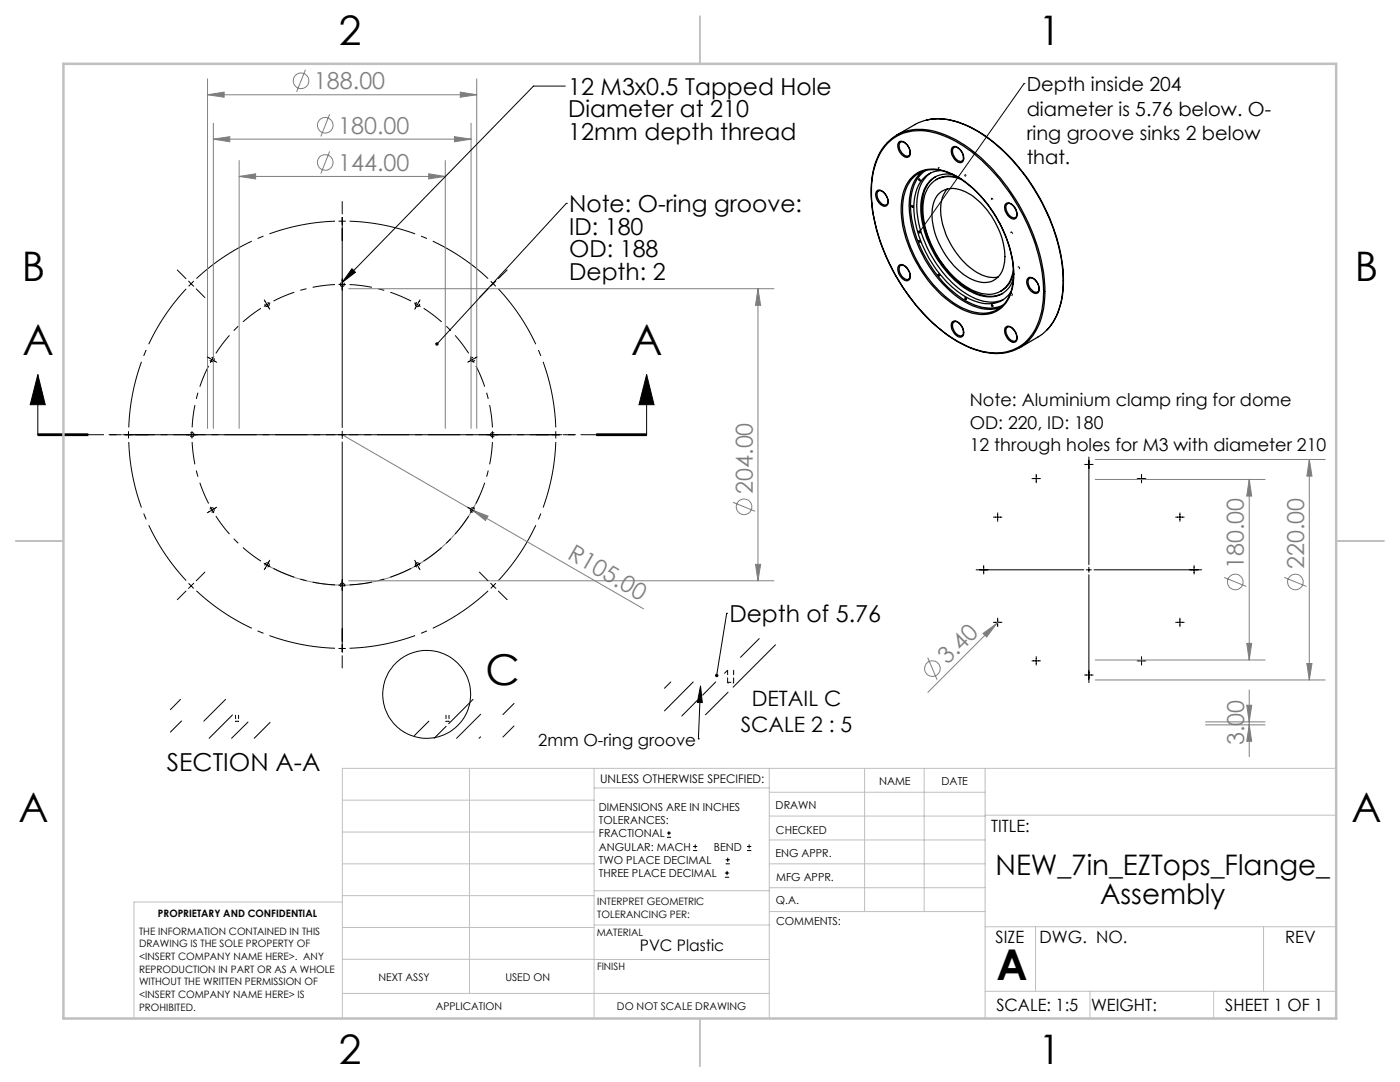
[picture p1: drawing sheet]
<svg xmlns="http://www.w3.org/2000/svg" width="279mm" height="216mm" viewBox="0 0 279 216" stroke-linecap="round" stroke-linejoin="round" font-family="sans-serif">
<g fill="none" stroke="#808080" stroke-width=".2">
<path d="M41.4 18.9l3.3-.5v1zM41.4 15.7v69.8M41.4 18.9h53.7M61 13.9l-1.8 4.4M91.9 18.4l3.2 .5-3.2 .5zM95.1 15.7v69.8M42.6 27.8l3.3-.5v1zM42.6 24.6v60.9M42.6 27.8h51.4M47.7 35.2l3.3-.5v1zM47.7 32v53.5M47.7 35.2h41.2"/>
<path d="M65.8 30.2l-1.8 4.4M65.8 22.8l-1.8 4.4M85.5 34.7l3.4 .5-3.4 .5zM88.9 32v53.5M90.7 27.3l3.3 .5-3.3 .5zM94 24.6v60.9M69.6 57.6h84.8M151.3 57.6l.5 3.3h-1zM151.3 57.6v58.3M68.3 86.7l60.1 34.8M95.7 99a30 30 0 0 1-42.3 13.8M218.6 95.7h33.9"/>
<path d="M218.6 91.7h45.9M249.3 95.7l.5 3.3h-1zM249.3 95.7v36M261.3 91.7l.5 3.3h-1zM261.3 91.7v44M69.6 115.9h84.8M94.3 101.8l3.1 1.2-.5 .9zM146.3 100.2l4.4 1.8M150.8 112.6h1l-.5 3.3zM244.3 115.2l4.4 1.8M256.3 115.2l4.4 1.8M185.1 131.2l1.9 4.4"/>
<path d="M196.2 126.4l2.7-2-2 2.7zM198.9 124.4l-13.7 13.7M199.4 123.9l-.5 .5M218.6 131.7h33.9M218.6 135.7h45.9M248.8 128.4h1l-.5 3.3zM249.3 137.7v13.3M260.8 132.4h1l-.5 3.3zM240.6 144.6h11.9M240.6 144h11.9M248.8 140.7h1l-.5 3.3zM249.3 144.6l.5 3.3h-1z"/>
<circle cx="60.1" cy="16.1" r="1.56"/>
<circle cx="64.9" cy="25" r="1.55"/>
<circle cx="64.9" cy="32.4" r="1.55"/>
<circle cx="148.5" cy="101.1" r="1.56"/>
<circle cx="246.5" cy="116.1" r="1.56"/>
<circle cx="258.5" cy="116.1" r="1.56"/>
<circle cx="186.1" cy="133.4" r="1.55"/>
</g>
<g fill="none" stroke="#000" stroke-width=".2">
<path d="M112.8 17.2h-6.3l-38.2 39.1M204.4 16.7h.1M204.4 16.7l-20.9 29.6M35.4 53.9l1.7 1.7M37.6 56.1l.5 .5M38.1 56.6l-.5 .5M38.1 56.6l.6 .5M38.7 56.1l-.6 .5M39.2 57.6l1.7 1.8M52.7 59.8l.6 1M67.6 44.1h1.4M67.6 56.8h1.4"/>
<path d="M68.3 40.2v2.5M68.3 43.4v41.9M70.2 53.6l.7 .7-2.6 2zM83.8 59.8l-1 1.9M97.4 57.6l-1.7 1.8M97.9 56.1l1.1 1M99 56.1l-1.1 1M101.2 53.9l-1.8 1.7M113 40.6l-25.8 28.1M113 40.6h.1M7.5 74.8l1.5 6h-3zM7.5 74.8v11.9"/>
<path d="M41.4 71.2l.9 .6M42.3 71.8l-.4 .6M42.3 71.8l1 .5M42.7 71.1l-.4 .7M53.3 60.8l-.6 .3M53.3 60.8l.5 .9M53.9 60.4l-.6 .4M82.7 60.4l1.2 .7M93.9 71.1l.7 1.3M95.2 71.2l-1.9 1.1M129 74.8l1.5 6h-3zM129 74.8v11.9"/>
<path d="M7.6 86.9h10zM7.6 86.7h10M7.6 86.6h10M21.8 86.7h2.4M24.9 86.7h42M25.6 86v1.5M38.3 86v1.5M67.6 86.7h1.4M68.3 86v1.5M68.3 88.2v41.9M69.7 86.7h42M98.3 86v1.5"/>
<path d="M110.9 86v1.5M112.4 86.7h2.4M119.1 86.7h10M119.1 86.6h10M119.1 86.9h10M206 95.5h1.6M206.8 94.7v1.6M216.5 92.7h1.7M217.3 91.2v21.5M226.9 95.5h1.8M227.8 94.7v1.6M37.1 117.9l-1.7 1.8"/>
<path d="M37.6 116.4l1.1 1M38.7 116.4l-1.1 1M40.9 114.2l-1.7 1.7M41.9 101.1l.4 .7M42.3 101.8l.4 .6M42.3 101.8l-.9 .5M43.3 101.2l-1 .6M52.7 112.4l.6 .3M53.3 112.7l.6 .4M53.3 112.7l-.6 1M53.8 111.8l-.5 .9M67.6 116.7h1.4"/>
<path d="M82.8 111.8l1 1.9M83.9 112.4l-1.2 .7M93.3 101.2l1 .6M94.3 101.8l-.4 .6M94.3 101.8l.9 .5M94.6 101.1l-.3 .7M95.7 114.2l1.7 1.7M97.9 116.4l.5 .5M98.4 116.9l-.5 .5M98.4 116.9l.6 .5M99 116.4l-.6 .5M99.4 117.9l1.8 1.8"/>
<path d="M194.8 113.7h21.5M196.3 112.9v1.6M198.3 103.2h1.7M199.1 102.3v1.7M216.8 113.7h1M217.3 113.2v1M217.3 114.7v21.5M218.3 113.7h21.5M234.6 103.2h1.7M235.5 102.3v1.7M238.3 112.9v1.6M67.6 129.4h1.4"/>
<path d="M68.3 130.8v2.5M139.8 136.9l.4 3.3h-1zM139.8 136.9l-.4 10.5M145 122.4h.1M145 122.4l-2 12.4M198.3 124.2h1.7M199.1 123.3v1.7M206 131.9h1.6M206.8 131v1.7M216.5 134.7h1.7M226.9 131.9h1.8M227.8 131v1.7"/>
<path d="M234.6 124.2h1.7M235.5 123.3v1.7M139.4 147.4h.1M133.1 167.1h.8M133.1 166.2h.8M133.5 165.8v.9M138.3 169.7h.8M138.3 168.9h.8M138.7 168.5v.8M144.7 175h.8M144.7 174.2h.8M144.8 172.4h.9"/>
<path d="M144.8 171.6h.9M145.1 173.8v.8M145.2 171.1v.9M149.1 169.7h.8M149.1 168.9h.8M149.5 168.5v.8"/>
<circle cx="85.2" cy="138.6" r="8.8"/>
</g>
<path d="M183.7 36l-.2 .1a.2 .2 0 0 1-.2-.3 .2 .2 0 0 1 .3-.1 .2 .2 0 0 1 .1 .3M187.5 33.8h-.1a.2 .2 0 0 1-.2-.2 .2 .2 0 0 1 .2-.2 .2 .2 0 0 1 .2 .3l-.1 .1M192.7 35.2l-.1-.3 .2 .2-.1 .1M197.9 39.9v-.2a.15 .15 0 0 1 .1-.1 .15 .15 0 0 1 .2 .2 .15 .15 0 0 1-.2 .1h-.1M182.2 41.3h-.1l-.1-.3 .2 .3M183.7 48.1a.15 .15 0 0 1-.2 .2 .15 .15 0 0 1-.1-.2 .15 .15 0 0 1 .1-.1l.2 .1M187.5 54.7v.2a.15 .15 0 0 1-.1 .1 .15 .15 0 0 1-.2-.2 .15 .15 0 0 1 .2-.1h.1M192.7 59.4l.1 .3-.2-.2 .1-.1M201.8 58.6l.1-.1a.2 .2 0 0 1 .2 .3 .2 .2 0 0 1-.3 .1 .2 .2 0 0 1-.1-.3h.1M201.8 46.5a.16 .16 0 0 1 .1-.1 .16 .16 0 0 1 .2 .1 .16 .16 0 0 1-.2 .2l-.1-.2M203.2 53.3h.2v.3l-.2-.3M197.9 60.8h.1a.2 .2 0 0 1 .2 .2 .2 .2 0 0 1-.2 .2 .2 .2 0 0 1-.1-.3v-.1" fill="none" stroke="#000" stroke-width=".2" stroke-dasharray="1.3 .6" stroke-dashoffset=".5" stroke-linecap="butt"/>
<path d="M68.3 57.2a.43 .43 0 0 1-.4-.6 .43 .43 0 0 1 .7-.1 .43 .43 0 0 1-.2 .7h-.1M42.7 72a.43 .43 0 0 1-.7 0 .43 .43 0 0 1 .3-.7 .43 .43 0 0 1 .4 .6v.1M53.5 61.1a.43 .43 0 0 1-.6-.3 .43 .43 0 0 1 .6-.4 .43 .43 0 0 1 .1 .7h-.1M83.1 61.1a.43 .43 0 0 1 0-.7 .43 .43 0 0 1 .6 .3 .43 .43 0 0 1-.5 .5l-.1-.1M93.9 72a.43 .43 0 0 1 .4-.7 .43 .43 0 0 1 .4 .6 .43 .43 0 0 1-.7 .1h-.1M38.7 86.7a.43 .43 0 0 1-.6 .4 .43 .43 0 0 1-.1-.7 .43 .43 0 0 1 .7 .3M97.9 86.7a.43 .43 0 0 1 .6-.3 .43 .43 0 0 1 .1 .7 .43 .43 0 0 1-.7-.3v-.1M42.7 101.5a.43 .43 0 0 1-.3 .7 .43 .43 0 0 1-.5-.6 .43 .43 0 0 1 .7-.1h.1M53.5 112.4a.43 .43 0 0 1 0 .7 .43 .43 0 0 1-.6-.3 .43 .43 0 0 1 .5-.5l.1 .1M68.3 116.3a.43 .43 0 0 1 .4 .6 .43 .43 0 0 1-.7 .1 .43 .43 0 0 1 .2-.7h.1M83.1 112.4a.43 .43 0 0 1 .6 .3 .43 .43 0 0 1-.6 .4 .43 .43 0 0 1-.1-.7h.1M93.9 101.5a.43 .43 0 0 1 .7 0 .43 .43 0 0 1-.2 .7 .43 .43 0 0 1-.5-.6v-.1" fill="none" stroke="#000" stroke-width=".2" stroke-dasharray="1.3 .6" stroke-dashoffset=".2" stroke-linecap="butt"/>
<path d="M37.2 57.6a42.6 42.6 0 0 0-11.5 27.7M66.9 44.1a42.6 42.6 0 0 0-27.7 11.5M97.4 55.6a42.6 42.6 0 0 0-27.6-11.5M25.7 88.2a42.6 42.6 0 0 0 11.5 27.6M110.9 85.3a42.6 42.6 0 0 0-11.4-27.7M39.2 117.9a42.6 42.6 0 0 0 27.7 11.5M99.5 115.8a42.6 42.6 0 0 0 11.4-27.6M69.8 129.4a42.6 42.6 0 0 0 27.6-11.5" fill="none" stroke="#000" stroke-width=".2" stroke-dasharray="15.2 1.3 1.3 1.3" stroke-dashoffset="1.9" stroke-linecap="butt"/>
<path d="M66.9 56.8a30 30 0 0 0-12.3 3.3M41.6 73a30 30 0 0 0-3.3 12.3M52.1 61.5a30 30 0 0 0-9 9M82 60.1a30 30 0 0 0-12.2-3.3M93.5 70.5a30 30 0 0 0-9-9M38.3 88.2a30 30 0 0 0 3.3 12.3M98.3 85.3a30 30 0 0 0-3.3-12.3M43.1 103a30 30 0 0 0 9 9M54.6 113.4a30 30 0 0 0 12.3 3.3M69.8 116.7a30 30 0 0 0 12.2-3.3M84.5 112a30 30 0 0 0 9-9M95 100.5a30 30 0 0 0 3.3-12.3" fill="none" stroke="#000" stroke-width=".2" stroke-dasharray="15.2 1.3 1.3 1.3" stroke-dashoffset="10.7" stroke-linecap="butt"/>
<path d="M129.1 86.7h-121.5" fill="none" stroke="#000" stroke-width=".2" stroke-dasharray="6.3 1.3 1.3 1.3" stroke-dashoffset="3.4"/>
<g fill="none" stroke="#c0c0c0" stroke-width=".2">
<path d="M68.3 159.7h50.3M93.7 153.3v44.9M118.6 153.3v49.9M118.6 157.2h34.9M153.5 153.3v49.9M153.5 158.1h43.1M172.5 153.3v28.6M184.4 153.3v28.6M196.6 153.3v49.9M266.7 153.3h-198.4v49.9M68.3 178.7h50.3M68.3 172.4h50.3"/>
<path d="M68.3 166h50.3M68.3 180h-41.6v23.2M118.6 177.7h35M153.5 167.6h43.1M153.5 162.8h43.1M153.5 172.4h43.1M153.5 177.1h43.1M196.6 162.7h70.1M68.3 198.2h85.2M68.3 191.4l85.2 .1M68.3 185.1h50.3M118.6 184.6h35"/>
<path d="M153.6 181.9h43M196.6 197.8h70.1M196.6 184.9h70.1M206.7 184.9v12.9M217.5 197.8v5.4M242.2 197.8v5.4M252.2 184.9v12.9"/>
</g>
<path d="M139.7 3.2v9.5M3.1 107.9h9.6M266.7 107.9h9.5M139.7 203.2v9.6" fill="none" stroke="#c0c0c0" stroke-width=".25"/>
<path d="M12.7 12.7h254v190.5h-254z" fill="none" stroke="#c0c0c0" stroke-width=".5"/>
<path d="M145.2 136.2h1.2M47 142.7v1.2M47.6 142.7v1.2M89 142.7v1.2M89.6 142.7v1.2" fill="none" stroke="#000" stroke-width=".2" stroke-dasharray="1.3 .6" stroke-dashoffset=".6"/>
<path d="M145.2 136.2l.1 .1M146.4 136.2l-.1 .1M47 143.9h.6M47 143.9l.1 .1M47.6 143.9v.1M89 143.9h.6M89 143.9l.1 .1M89.6 143.9v.1" fill="none" stroke="#000" stroke-width=".2" stroke-dasharray="1.3 .6"/>
<path d="M145.2 133.8v2.4M146.4 133.8v2.4" fill="none" stroke="#000" stroke-width=".2" stroke-dasharray="1.3 .6" stroke-dashoffset=".4"/>
<path d="M129 74.8l1.5 6h-3zM7.5 74.8l1.5 6h-3z" fill="#000"/>
<g fill="#808080">
<path d="M196.2 126.4l2.7-2-2 2.7z"/>
<path d="M94.3 101.8l3.1 1.2-.5 .9z"/>
<path d="M47.7 35.2l3.3-.5v1zM85.5 34.7l3.4 .5-3.4 .5zM42.6 27.8l3.3-.5v1zM90.7 27.3l3.3 .5-3.3 .5zM41.4 18.9l3.3-.5v1zM91.9 18.4l3.2 .5-3.2 .5z"/>
<path d="M249.3 144.6l.5 3.3h-1zM248.8 140.7h1l-.5 3.3z"/>
<path d="M151.3 57.6l.5 3.3h-1zM150.8 112.6h1l-.5 3.3zM249.3 95.7l.5 3.3h-1zM248.8 128.4h1l-.5 3.3zM261.3 91.7l.5 3.3h-1zM260.8 132.4h1l-.5 3.3z"/>
</g>
<g fill="#000">
<path d="M183.4 46a.34 .34 0 0 1 .5 .3 .34 .34 0 0 1-.6 .3l.2-.3-.2 .3a.36 .36 0 0 1 .1-.6zM139.8 136.9l.4 3.3h-1zM142.7 134.6a.34 .34 0 0 1 .6 0 .34 .34 0 0 1-.3 .5v-.3v.3a.36 .36 0 0 1-.3-.5z"/>
<path d="M70.2 53.6l.7 .7-2.6 2zM86.9 68.4l.1 .5 .2-.2-.2 .2a.34 .34 0 0 0 .4 0 .34 .34 0 0 0 0-.5 .34 .34 0 0 0-.5 0z"/>
</g>
<g fill="none" stroke="#000" stroke-width=".25">
<path d="M174.9 38.2a1.14 1.14 0 0 1 1.8 .5 1.91 1.91 0 0 1 .3 2.3 1.41 1.41 0 0 1-1.8-.9 1.93 1.93 0 0 1-.3-1.9zM177.1 28.6a9.7 9.7 0 0 1 10.6-1.8 28.8 28.8 0 0 1 13 10.6 37 37 0 0 1 7.6 20.8 13.7 13.7 0 0 1-3.7 10.1 9.9 9.9 0 0 1-10.1 1.4 29.9 29.9 0 0 1-13.7-11.5 35.8 35.8 0 0 1-6.9-20.7 13.5 13.5 0 0 1 3.2-8.9zM179 27l3.6-2.2a10.9 10.9 0 0 1 9.6 0 31.3 31.3 0 0 1 13.6 12.1 36.2 36.2 0 0 1 6.4 20 12.5 12.5 0 0 1-4.2 9.8l-4.5 2.7M179.4 28.3a1.51 1.51 0 0 1 2 1.2 1.29 1.29 0 0 1-.3 1.9 2.2 2.2 0 0 1-1.7-3.1zM179.7 28.3a1.95 1.95 0 0 1 1.9 2.1 .66 .66 0 0 1-.4 .8 .66 .66 0 0 1-.8-.3 1.84 1.84 0 0 1-.7-2.6zM181.6 35.7a6.3 6.3 0 0 1 7.5-1.4 20.6 20.6 0 0 1 9.7 8.9 21.6 21.6 0 0 1 3.4 13.6 6.4 6.4 0 0 1-4.9 5.9 10.8 10.8 0 0 1-8.2-2.8 25.4 25.4 0 0 1-9.3-17.8 9.6 9.6 0 0 1 1.8-6.4zM183.4 35.7l.2 .1v.3l-.2-.1zM184.1 34.2a7.5 7.5 0 0 0-2.6 6.1 24.1 24.1 0 0 0 11.4 20.1 8.2 8.2 0 0 0 6.8 .9M184.7 34a7.8 7.8 0 0 0-3 6.6 24.3 24.3 0 0 0 11.1 19.5 7.8 7.8 0 0 0 7.5 .8M185 23.9a14.3 14.3 0 0 1 10.6 2.6 38.5 38.5 0 0 1 15.8 22.8 21.6 21.6 0 0 1-.5 13.7l-1 1.7-.9 1.1M185.7 34.5a6.9 6.9 0 0 0-2.7 5.9 22.4 22.4 0 0 0 10.6 18.7 7.5 7.5 0 0 0 6.7 .7M186.7 35.3a6.6 6.6 0 0 0-2.7 5.8 20.7 20.7 0 0 0 10.2 17.1 6.4 6.4 0 0 0 5.9 .4"/>
<path d="M187.3 38.7a4.7 4.7 0 0 1 6-.1 15.7 15.7 0 0 1 7.2 13.7 4.1 4.1 0 0 1-6.2 3.6 14.7 14.7 0 0 1-7.3-8.1 10.2 10.2 0 0 1-.2-8.4zM187.8 34a5.8 5.8 0 0 0-5.3 5.4 20.2 20.2 0 0 0 3.9 13.7 17.5 17.5 0 0 0 8.9 7.2 5.5 5.5 0 0 0 6.5-2.1M189.1 37.7a7.3 7.3 0 0 0-1.1 6.5 16 16 0 0 0 8 10.7l1.4 .4h1.8M190 29.5a.86 .86 0 0 1 1.4 .1 2.16 2.16 0 0 1 .7 2.7 1.37 1.37 0 0 1-1.8-.9 2.02 2.02 0 0 1-.3-1.9zM190.1 34.8a5.1 5.1 0 0 0-6.1 4.5 17.6 17.6 0 0 0 2.7 11.8 17.1 17.1 0 0 0 9 7.9 5 5 0 0 0 6.5-3.2M190.4 29.4a1.95 1.95 0 0 1 1.9 2.1 .63 .63 0 0 1-.4 .7 .63 .63 0 0 1-.7-.1 2.15 2.15 0 0 1-.9-2.5zM191.2 35.4a5.3 5.3 0 0 0-4.4 .4M191.9 35.8a5.2 5.2 0 0 0-6.5 1.4 10.4 10.4 0 0 0-.7 8.3 19.8 19.8 0 0 0 9.5 12.5 5.5 5.5 0 0 0 6.2-.4 5.8 5.8 0 0 0 1.8-3.8M176.9 40.9a1.48 1.48 0 0 0-.2-2 1.13 1.13 0 0 0-1.4-.8 1.97 1.97 0 0 0 1.2 2.8h.5M179.4 53a1.51 1.51 0 0 1 2 1.1 1.29 1.29 0 0 1-.3 1.9 2.31 2.31 0 0 1-1.8-2.9zM179.7 53a1.5 1.5 0 0 1 1.7 1.2 1.03 1.03 0 0 1-.3 1.6 1.98 1.98 0 0 1-1.4-2.8zM182 41.1h.2v.2z"/>
<path d="M183.4 48l.2 .1v.2zM200.8 40.6a1.41 1.41 0 0 1 1.8 .9 1.58 1.58 0 0 1 0 2.1 2 2 0 0 1-2.1-2l.1-.7zM201 40.7a1.01 1.01 0 0 1 1.3 .5l.3 .4a1.23 1.23 0 0 1 0 1.8 1.98 1.98 0 0 1-1.8-2.4zM202.3 54.5a5.3 5.3 0 0 1-2.6 3.6M205.2 55.5a1.41 1.41 0 0 1 1.8 .9 1.58 1.58 0 0 1 0 2.1 2 2 0 0 1-2.1-2l.1-.7zM205.5 55.5a1.95 1.95 0 0 1 1.9 2.1 .68 .68 0 0 1-.5 .7 .68 .68 0 0 1-.8-.3 1.87 1.87 0 0 1-.6-2.5zM190 64.3a.88 .88 0 0 1 1.4 .1 2.18 2.18 0 0 1 .7 2.7 1.32 1.32 0 0 1-1.8-.9 2.02 2.02 0 0 1-.3-1.9zM190.4 64.2a1.69 1.69 0 0 1 1.8 1.5 .83 .83 0 0 1 .1 .8 .83 .83 0 0 1-.7 .5 2.11 2.11 0 0 1-1.3-2.6zM197.9 60.9h.2v.2zM200.2 60.9a6 6 0 0 1-6.2 1.3 18.6 18.6 0 0 1-9.4-7.5 22.9 22.9 0 0 1-4.4-14.3 6.7 6.7 0 0 1 4.4-6.4 9.9 9.9 0 0 1 8.4 2.6 24.9 24.9 0 0 1 9.3 18 8.9 8.9 0 0 1-2.1 6.3M200.6 65.4a1.14 1.14 0 0 1 1.8 .5 1.72 1.72 0 0 1 .2 2.4 2 2 0 0 1-2.1-2zM201 65.3a1.01 1.01 0 0 1 1.3 .5l.3 .5a1.23 1.23 0 0 1 0 1.8 2.02 2.02 0 0 1-1.8-2.5z"/>
<path d="M201.1 70.3a14.1 14.1 0 0 1-10-2.1 37.6 37.6 0 0 1-15-18.7 27.2 27.2 0 0 1-1.6-16.3 9.2 9.2 0 0 1 9.6-7.4 20.7 20.7 0 0 1 12 6 39.3 39.3 0 0 1 12.4 25.5 14.7 14.7 0 0 1-3.1 10.5 8.1 8.1 0 0 1-4.3 2.5"/>
<circle cx="187.4" cy="54.8" r=".14"/>
<circle cx="192.7" cy="59.5" r=".15"/>
</g>
<g fill="none" stroke="#000" stroke-width=".2">
<path d="M36 139.6l-2 2M45 139.6l-4.3 4.3M94.4 139.6l-4.9 4.8M133.9 136.1l-1.3 1.2M138.4 136.1l-5.8 5.8M139.2 139.7l-3.1 3.2M142.8 136.1l-2.6 2.6M145.2 133.8l-.6 .5M145.3 138.1l-4.5 4.5M151.5 127.4l-3.7 3.8M154.8 128.7l-8.5 8.4M36.2 143.9l-2.2 2.2"/>
<path d="M46.4 142.7l-4.7 4.6M49.5 144.1l-3.3 3.2M53.9 144.1l-3.2 3.2M85.6 143.9l-2.9 2.9M89 144.9l-2.4 2.4M95.9 142.5l-4.8 4.8M95.9 147l-.3 .3M102.6 140.4l-2.2 2.2M102.6 144.9l-2.2 2.2"/>
</g>
<g font-size="8.5">
<text x="4.5" y="70.9">A</text>
<text x="126" y="70.9">A</text>
<text x="96.9" y="136.7">C</text>
<text x="198.9" y="195.5">A</text>
</g>
<g font-size="8.1">
<text x="67.6" y="8.9">2</text>
<text x="207.3" y="8.9">1</text>
<text x="4.4" y="56.2">B</text>
<text x="270.4" y="56.2">B</text>
<text x="3.7" y="164.1">A</text>
<text x="269.7" y="164.1">A</text>
<text x="67.6" y="212.4">2</text>
<text x="207.3" y="212.4">1</text>
</g>
<g font-size="5.6">
<text x="198.7" y="174.7">NEW_7in_EZTops_Flange_</text>
<text x="219.5" y="180.3">Assembly</text>
</g>
<text font-size="4.9" x="33.3" y="153.9">SECTION A-A</text>
<g font-size="4.7" fill="#808080">
<text x="62.7" y="17.8">188.00</text>
<text x="67.5" y="26.7">180.00</text>
<text x="67.5" y="34.1">144.00</text>
<text x="150.2" y="98.5" transform="rotate(-90 150.2 98.5)">204.00</text>
<text x="113.1" y="111.4" transform="rotate(30 113.1 111.4)">R105.00</text>
<text x="248.3" y="113.5" transform="rotate(-90 248.3 113.5)">180.00</text>
<text x="260.3" y="113.5" transform="rotate(-90 260.3 113.5)">220.00</text>
<text x="189.1" y="132.8" transform="rotate(-45 189.1 132.8)">3.40</text>
<text x="248.3" y="148.7" transform="rotate(-90 248.3 148.7)">3.00</text>
</g>
<g font-size="4.7">
<text x="113.4" y="18.9">12 M3x0.5 Tapped Hole</text>
<text x="113.4" y="23.4">Diameter at 210</text>
<text x="113.4" y="28">12mm depth thread</text>
<text x="113.6" y="42.3">Note: O-ring groove:</text>
<text x="113.6" y="46.8">ID: 180</text>
<text x="113.6" y="51.4">OD: 188</text>
<text x="113.6" y="55.9">Depth: 2</text>
<text x="145.6" y="124.1">Depth of 5.76</text>
</g>
<g font-size="4.2">
<text x="150" y="140.9">DETAIL C</text>
<text x="147.8" y="146.1">SCALE 2 : 5</text>
</g>
<g font-size="3.9">
<text x="204.9" y="18.2">Depth inside 204</text>
<text x="204.9" y="23.1">diameter is 5.76 below. O-</text>
<text x="204.9" y="27.9">ring groove sinks 2 below</text>
<text x="204.9" y="32.8">that.</text>
</g>
<g font-size="3.5">
<text x="193.5" y="81">Note: Aluminium clamp ring for dome</text>
<text x="193.5" y="85.5">OD: 220, ID: 180</text>
<text x="193.5" y="90">12 through holes for M3 with diameter 210</text>
</g>
<g font-size="3.4">
<text x="197.8" y="166">TITLE:</text>
<text x="198.7" y="188.1">SIZE</text>
<text x="207.5" y="188.1">DWG. NO.</text>
<text x="256.5" y="188.2">REV</text>
<text x="198.8" y="201.7">SCALE: 1:5</text>
<text x="217.7" y="201.8">WEIGHT:</text>
<text x="244.5" y="201.7">SHEET 1 OF 1</text>
</g>
<text font-size="3.3" x="107.4" y="148.8">2mm O-ring groove</text>
<text font-size="3.2" x="127.7" y="189.8">PVC Plastic</text>
<text font-size="2.4" x="119.8" y="156.2">UNLESS OTHERWISE SPECIFIED:</text>
<g font-size="2.2">
<text x="119.5" y="161.8">DIMENSIONS ARE IN INCHES</text>
<text x="154.8" y="161.4">DRAWN</text>
<text x="175.4" y="156.6">NAME</text>
<text x="187.9" y="156.7">DATE</text>
<text x="119.5" y="164.4">TOLERANCES:</text>
<text x="119.5" y="167.1">FRACTIONAL</text>
<text x="154.9" y="166.3">CHECKED</text>
<text x="119.5" y="169.7">ANGULAR: MACH</text>
<text x="119.5" y="172.4">TWO PLACE DECIMAL</text>
<text x="142.5" y="169.7">BEND</text>
<text x="154.8" y="171">ENG APPR.</text>
<text x="119.5" y="175">THREE PLACE DECIMAL</text>
<text x="154.9" y="175.7">MFG APPR.</text>
<text x="154.9" y="180.4">Q.A.</text>
<text x="154.9" y="184.6">COMMENTS:</text>
</g>
<g font-size="2.1">
<text x="75.5" y="195.7">NEXT ASSY</text>
<text x="100.9" y="195.7">USED ON</text>
<text x="86.9" y="201.5">APPLICATION</text>
<text x="123.1" y="201.6">DO NOT SCALE DRAWING</text>
</g>
<g font-size="2">
<text x="31.5" y="182.9">PROPRIETARY AND CONFIDENTIAL</text>
<text x="119.2" y="180.6">INTERPRET GEOMETRIC</text>
<text x="119.2" y="183.1">TOLERANCING PER:</text>
<text x="27.8" y="186.5">THE INFORMATION CONTAINED IN THIS</text>
<text x="27.8" y="189">DRAWING IS THE SOLE PROPERTY OF</text>
<text x="27.8" y="191.6">&lt;INSERT COMPANY NAME HERE&gt;. ANY</text>
<text x="119.1" y="186.7">MATERIAL</text>
<text x="27.8" y="194.1">REPRODUCTION IN PART OR AS A WHOLE</text>
<text x="27.8" y="196.6">WITHOUT THE WRITTEN PERMISSION OF</text>
<text x="119.1" y="193.5">FINISH</text>
<text x="27.8" y="199.1">&lt;INSERT COMPANY NAME HERE&gt; IS</text>
<text x="27.8" y="201.7">PROHIBITED.</text>
</g>
</svg>
